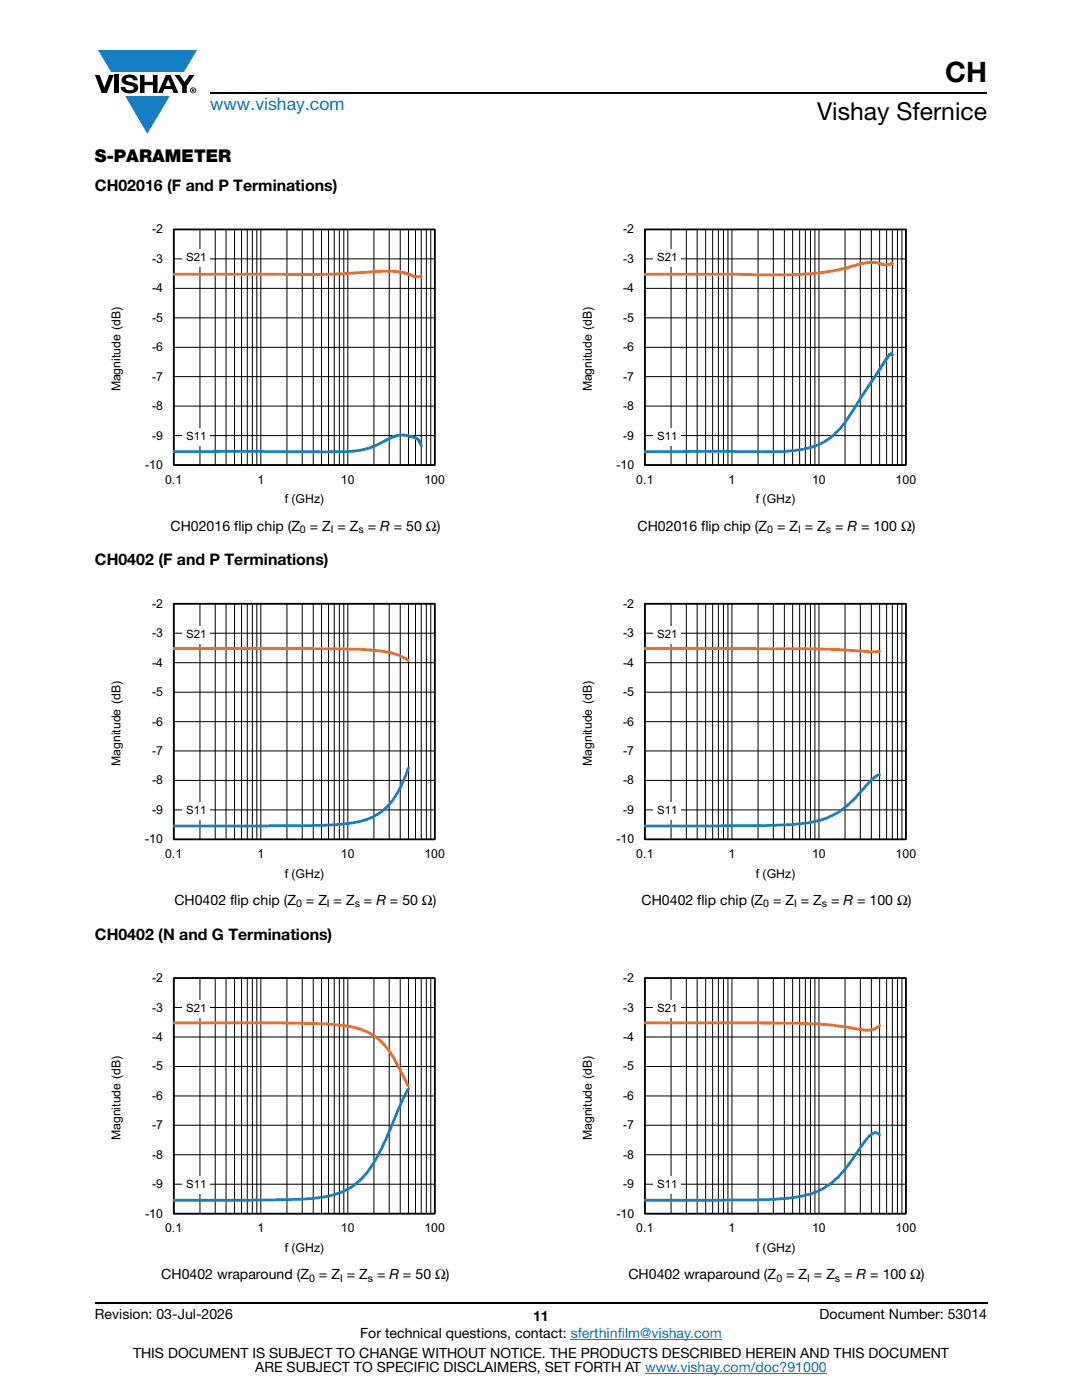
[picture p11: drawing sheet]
<svg xmlns="http://www.w3.org/2000/svg" width="216mm" height="279mm" viewBox="0 0 216 279" stroke-linecap="round" stroke-linejoin="round" font-family="sans-serif">
<g fill="#147fc3">
<path d="M19.6 10h19.7l-2.6 4.3h-1.1h-13.5z"/>
<path d="M25 19.2h8.9l-4.5 7.5z"/>
</g>
<g fill="#000">
<path d="M18.9 15h1l.9 2.5 1-2.5h.9l-1.4 3.6h-1zM22.9 15h.9v3.6h-.9zM24.6 15.3a2.1 2.1 0 0 1 2.8 .3l.1 .4h-.9a.79 .79 0 0 0-.7-.5 .79 .79 0 0 0-.8 .4l.3 .3 1 .2a1.08 1.08 0 0 1 1.2 1 1.08 1.08 0 0 1-1.1 1.2 1.73 1.73 0 0 1-2.4-1.2h.9a.96 .96 0 0 0 .8 .6 .96 .96 0 0 0 .9-.4 1.31 1.31 0 0 0-1.2-.6 1.03 1.03 0 0 1-1.1-.6 1.03 1.03 0 0 1 .2-1.1zM27.9 15h.9v1.3h1.7v-1.3h.9v3.6h-.9v-1.6h-1.7v1.6h-.9zM34.8 15h1.1l.9 1.4 1-1.4h1l-1.5 2.2v1.4h-.9v-1.4z"/>
<path d="M33.6 15.9l.5 1.3h-1.1zM33.1 15l-1.6 3.6h1l.3-.8h1.5l.3 .8h1l-1.6-3.6z"/>
<path d="M38.4 17.8h.2v.2h-.2zM38.3 17.7v.7h.1v-.3l.4 .3-.2-.3 .2-.2-.1-.2z"/>
<path d="M38.1 18a.46 .46 0 0 1 .9 0 .46 .46 0 0 1-.9 0zM37.9 18a.6 .6 0 0 0 1.2 0 .6 .6 0 0 0-1.2 0z"/>
</g>
<path d="M42 18.6h155M18.9 260h178.1" fill="none" stroke="#000" stroke-width=".36"/>
<path d="M113.9 267.3h30.1M128.7 274h36.3" fill="none" stroke="#007ec4" stroke-width=".2"/>
<g fill="none" stroke="#000" stroke-width=".2">
<path d="M34.7 45.8h52.1v47h-52.1zM34.7 57.6h52.1M34.7 51.7h52.1M39.9 45.8v47M42.9 45.8v47M45.1 45.8v47M46.8 45.8v47M48.2 45.8v47M49.3 45.8v47M50.4 45.8v47M51.2 45.8v47M52 45.8v47"/>
<path d="M57.3 45.8v47M60.3 45.8v47M62.5 45.8v47M64.2 45.8v47M65.6 45.8v47M66.7 45.8v47M67.7 45.8v47M68.6 45.8v47M69.4 45.8v47M74.6 45.8v47M77.7 45.8v47M79.9 45.8v47"/>
<path d="M81.5 45.8v47M82.9 45.8v47M84.1 45.8v47M85.1 45.8v47M86 45.8v47M34.7 75.2h52.1M34.7 69.3h52.1M34.7 63.4h52.1M34.7 86.9h52.1M34.7 81h52.1"/>
</g>
<path d="M34.7 45.8h52.1v47h-52.1z" fill="none" stroke="#000" stroke-width=".35"/>
<path d="M84.1 88.9l-.5-.9-.8-.7-1.8-.4-1.3-.1-1.3 .4-4.3 2.1-3.1 .7a242.8 242.8 0 0 1-19 .1h-17.3" fill="none" stroke="#147fc3" stroke-width=".55"/>
<path d="M34.7 54.7h19.6a227.9 227.9 0 0 0 21.6-.6l3.6 .1 1.5 .3 1.9 .7h1.2" fill="none" stroke="#f16b22" stroke-width=".55"/>
<g fill="#fff">
<path d="M36.3 49.8h5.6v3.5h-5.6z"/>
<path d="M36.3 85.4h5.6v3.5h-5.6z"/>
</g>
<g fill="none" stroke="#000" stroke-width=".2">
<path d="M128.7 45.8h52.1v47h-52.1zM128.7 57.6h52.1M128.7 51.7h52.1M133.9 45.8v47M137 45.8v47M139.1 45.8v47M140.8 45.8v47M142.2 45.8v47M143.3 45.8v47M144.4 45.8v47M145.2 45.8v47M146.1 45.8v47"/>
<path d="M151.3 45.8v47M154.3 45.8v47M156.5 45.8v47M158.2 45.8v47M159.6 45.8v47M160.7 45.8v47M161.7 45.8v47M162.6 45.8v47M163.4 45.8v47M168.6 45.8v47M171.7 45.8v47M173.9 45.8v47"/>
<path d="M175.5 45.8v47M176.9 45.8v47M178.1 45.8v47M179.1 45.8v47M180 45.8v47M128.7 75.2h52.1M128.7 69.3h52.1M128.7 63.4h52.1M128.7 86.9h52.1M128.7 81h52.1"/>
</g>
<path d="M128.7 45.8h52.1v47h-52.1z" fill="none" stroke="#000" stroke-width=".35"/>
<path d="M178.1 70.9l-.4-.3-.6 .6-6.1 9.4a21.3 21.3 0 0 1-6.1 7.3 18.5 18.5 0 0 1-9.4 2.2h-26.8" fill="none" stroke="#147fc3" stroke-width=".55"/>
<path d="M178.1 52.6l-.5 .1a3.6 3.6 0 0 1-2.5-.2l-1.5-.1-1.1 .1-4.2 1.1-2.8 .6a67 67 0 0 1-14.5 .6l-22.3-.1" fill="none" stroke="#f16b22" stroke-width=".55"/>
<g fill="#fff">
<path d="M130.3 49.8h5.6v3.5h-5.6z"/>
<path d="M130.3 85.4h5.6v3.5h-5.6z"/>
</g>
<g fill="none" stroke="#000" stroke-width=".2">
<path d="M34.7 120.5h52.1v47h-52.1zM34.7 138.1h52.1M34.7 132.3h52.1M34.7 126.4h52.1M39.9 120.5v47M42.9 120.5v47M45.1 120.5v47M46.8 120.5v47M48.2 120.5v47M49.3 120.5v47M50.4 120.5v47M51.2 120.5v47"/>
<path d="M52 120.5v47M57.3 120.5v47M60.3 120.5v47M62.5 120.5v47M64.2 120.5v47M65.6 120.5v47M66.7 120.5v47M67.7 120.5v47M68.6 120.5v47M69.4 120.5v47M74.6 120.5v47M77.7 120.5v47"/>
<path d="M79.9 120.5v47M81.5 120.5v47M82.9 120.5v47M84.1 120.5v47M85.1 120.5v47M86 120.5v47M34.7 155.8h52.1M34.7 149.9h52.1M34.7 144h52.1M34.7 161.6h52.1"/>
</g>
<path d="M34.7 120.5h52.1v47h-52.1z" fill="none" stroke="#000" stroke-width=".35"/>
<path d="M81.5 153.3a18.2 18.2 0 0 1-5.5 8.8 17.3 17.3 0 0 1-9.2 2.5l-7.4 .2h-24.7" fill="none" stroke="#147fc3" stroke-width=".55"/>
<path d="M34.7 129.4h24.7a140.4 140.4 0 0 1 16.8 .5l2.9 .7 2.4 1.2" fill="none" stroke="#f16b22" stroke-width=".55"/>
<g fill="#fff">
<path d="M36.3 124.9h5.6v3.5h-5.6z"/>
<path d="M36.3 160.1h5.6v3.5h-5.6z"/>
</g>
<g fill="none" stroke="#000" stroke-width=".2">
<path d="M128.7 120.5h52.1v47h-52.1zM128.7 138.1h52.1M128.7 132.3h52.1M128.7 126.4h52.1M133.9 120.5v47M137 120.5v47M139.1 120.5v47M140.8 120.5v47M142.2 120.5v47M143.3 120.5v47M144.4 120.5v47M145.2 120.5v47"/>
<path d="M146.1 120.5v47M151.3 120.5v47M154.3 120.5v47M156.5 120.5v47M158.2 120.5v47M159.6 120.5v47M160.7 120.5v47M161.7 120.5v47M162.6 120.5v47M163.4 120.5v47M168.6 120.5v47M171.7 120.5v47"/>
<path d="M173.9 120.5v47M175.5 120.5v47M176.9 120.5v47M178.1 120.5v47M179.1 120.5v47M180 120.5v47M128.7 155.8h52.1M128.7 149.9h52.1M128.7 144h52.1M128.7 161.6h52.1"/>
</g>
<path d="M128.7 120.5h52.1v47h-52.1z" fill="none" stroke="#000" stroke-width=".35"/>
<path d="M175.5 154.6a6.2 6.2 0 0 0-2.8 2.4 19.2 19.2 0 0 1-8.2 6.4 38.8 38.8 0 0 1-12 1.4h-23.8" fill="none" stroke="#147fc3" stroke-width=".55"/>
<path d="M128.7 129.4h18.1a344.1 344.1 0 0 1 28.1 .7l.6-.1" fill="none" stroke="#f16b22" stroke-width=".55"/>
<g fill="#fff">
<path d="M130.3 124.9h5.6v3.5h-5.6z"/>
<path d="M130.3 160.1h5.6v3.5h-5.6z"/>
</g>
<g fill="none" stroke="#000" stroke-width=".2">
<path d="M34.7 195.2h52.1v47h-52.1zM39.9 195.2v47M42.9 195.2v47M45.1 195.2v47M46.8 195.2v47M48.2 195.2v47M49.3 195.2v47M50.4 195.2v47M51.2 195.2v47M52 195.2v47M57.3 195.2v47M60.3 195.2v47"/>
<path d="M62.5 195.2v47M64.2 195.2v47M65.6 195.2v47M66.7 195.2v47M67.7 195.2v47M68.6 195.2v47M69.4 195.2v47M74.6 195.2v47M77.7 195.2v47M79.9 195.2v47M81.5 195.2v47M82.9 195.2v47"/>
<path d="M84.1 195.2v47M85.1 195.2v47M86 195.2v47M34.7 218.7h52.1M34.7 212.8h52.1M34.7 207h52.1M34.7 201.1h52.1M34.7 236.3h52.1M34.7 230.5h52.1M34.7 224.6h52.1"/>
</g>
<path d="M34.7 195.2h52.1v47h-52.1z" fill="none" stroke="#000" stroke-width=".35"/>
<path d="M81.5 217.3a89.9 89.9 0 0 0-4.7 10.5l-.5 1a18.6 18.6 0 0 1-6.4 8.3 21.7 21.7 0 0 1-10.8 2.3l-24.4 .1" fill="none" stroke="#147fc3" stroke-width=".55"/>
<path d="M34.7 204.1l23.4 .1a54 54 0 0 1 13.3 1 12.4 12.4 0 0 1 7.7 6.9l2.4 4.7" fill="none" stroke="#f16b22" stroke-width=".55"/>
<g fill="#fff">
<path d="M36.3 199.6h5.6v3.5h-5.6z"/>
<path d="M36.3 234.8h5.6v3.5h-5.6z"/>
</g>
<g fill="none" stroke="#000" stroke-width=".2">
<path d="M128.7 195.2h52.1v47h-52.1zM133.9 195.2v47M137 195.2v47M139.1 195.2v47M140.8 195.2v47M142.2 195.2v47M143.3 195.2v47M144.4 195.2v47M145.2 195.2v47M146.1 195.2v47M151.3 195.2v47M154.3 195.2v47"/>
<path d="M156.5 195.2v47M158.2 195.2v47M159.6 195.2v47M160.7 195.2v47M161.7 195.2v47M162.6 195.2v47M163.4 195.2v47M168.6 195.2v47M171.7 195.2v47M173.9 195.2v47M175.5 195.2v47M176.9 195.2v47"/>
<path d="M178.1 195.2v47M179.1 195.2v47M180 195.2v47M128.7 218.7h52.1M128.7 212.8h52.1M128.7 207h52.1M128.7 201.1h52.1M128.7 236.3h52.1M128.7 230.5h52.1M128.7 224.6h52.1"/>
</g>
<path d="M128.7 195.2h52.1v47h-52.1z" fill="none" stroke="#000" stroke-width=".35"/>
<path d="M175.5 226.5l-.6-.4a1.91 1.91 0 0 0-1.8 1l-1.9 2.6a22 22 0 0 1-7.1 7.6 23.7 23.7 0 0 1-10.7 2.1l-24.7 .1" fill="none" stroke="#147fc3" stroke-width=".55"/>
<path d="M128.7 204.1h20.9a125.9 125.9 0 0 1 19 .8l.6 .1a11.5 11.5 0 0 0 5.2 .4l1.1-.7" fill="none" stroke="#f16b22" stroke-width=".55"/>
<g fill="#fff">
<path d="M130.3 199.6h5.6v3.5h-5.6z"/>
<path d="M130.3 234.8h5.6v3.5h-5.6z"/>
</g>
<text font-size="5.6" x="188.6" y="16.4">CH</text>
<text font-size="4.9" x="163" y="24">Vishay Sfernice</text>
<text font-size="3.5" fill="#007ec4" x="42" y="21.9">www.vishay.com</text>
<text font-size="3.5" x="18.9" y="32.3">S-PARAMETER</text>
<g font-size="3.2">
<text x="18.9" y="38.1">CH02016 (F and P Terminations)</text>
<text x="18.9" y="112.8">CH0402 (F and P Terminations)</text>
<text x="18.9" y="187.5">CH0402 (N and G Terminations)</text>
</g>
<g font-size="2.8">
<text x="34" y="105.9">CH02016 flip chip (Z = Z = Z = R = 50 Ω)</text>
<text x="127.2" y="105.9">CH02016 flip chip (Z</text>
<text x="155" y="105.9">= Z = Z = R = 100 Ω)</text>
<text x="34.8" y="180.6">CH0402 flip chip (Z = Z = Z = R = 50 Ω)</text>
<text x="128" y="180.6">CH0402 flip chip (Z = Z = Z = R = 100 Ω)</text>
<text x="32.2" y="255.3">CH0402 wraparound (Z</text>
<text x="63.6" y="255.3">= Z = Z = R = 50 Ω)</text>
<text x="125.4" y="255.3">CH0402 wraparound (Z</text>
<text x="156.9" y="255.3">= Z = Z = R = 100 Ω)</text>
<text x="18.9" y="263.3">Revision: 03-Jul-2026</text>
<text x="106.4" y="263.6">11</text>
<text x="163.6" y="263.3">Document Number: 53014</text>
<text x="71.9" y="267.1">For technical questions, contact: sferthinfilm@vishay.com</text>
<text x="26.5" y="271">THIS DOCUMENT IS SUBJECT TO CHANGE WITHOUT NOTICE. THE PRODUCTS DESCRIBED HEREIN AND THIS DOCUMENT</text>
<text x="50.9" y="273.8">ARE SUBJECT TO SPECIFIC DISCLAIMERS, SET FORTH AT www.vishay.com/doc?91000</text>
</g>
<g font-size="2.5">
<text x="30.4" y="46.6">-2</text>
<text x="124.4" y="46.6">-2</text>
<text x="30.4" y="52.5">-3</text>
<text x="124.4" y="52.5">-3</text>
<text x="30.4" y="58.3">-4</text>
<text x="124.4" y="58.3">-4</text>
<text x="30.4" y="64.2">-5</text>
<text x="124.4" y="64.2">-5</text>
<text x="30.4" y="70.1">-6</text>
<text x="124.4" y="70.1">-6</text>
<text x="30.4" y="76">-7</text>
<text x="124.4" y="76">-7</text>
<text x="24.1" y="78.1" transform="rotate(-90 24.1 78.1)">Magnitude (dB)</text>
<text x="30.4" y="81.8">-8</text>
<text x="118.1" y="78.1" transform="rotate(-90 118.1 78.1)">Magnitude (dB)</text>
<text x="124.4" y="81.8">-8</text>
<text x="30.4" y="87.7">-9</text>
<text x="124.4" y="87.7">-9</text>
<text x="29" y="93.6">-10</text>
<text x="123" y="93.6">-10</text>
<text x="33" y="96.6">0.1</text>
<text x="51.3" y="96.6">1</text>
<text x="56.8" y="100.4">f (GHz)</text>
<text x="68" y="96.6">10</text>
<text x="84.7" y="96.6">100</text>
<text x="127" y="96.6">0.1</text>
<text x="145.4" y="96.6">1</text>
<text x="150.8" y="100.4">f (GHz)</text>
<text x="162" y="96.6">10</text>
<text x="178.7" y="96.6">100</text>
<text x="30.4" y="121.3">-2</text>
<text x="124.4" y="121.3">-2</text>
<text x="30.4" y="127.2">-3</text>
<text x="124.4" y="127.2">-3</text>
<text x="30.4" y="133.1">-4</text>
<text x="124.4" y="133.1">-4</text>
<text x="30.4" y="138.9">-5</text>
<text x="124.4" y="138.9">-5</text>
<text x="30.4" y="144.8">-6</text>
<text x="124.4" y="144.8">-6</text>
<text x="24.1" y="152.8" transform="rotate(-90 24.1 152.8)">Magnitude (dB)</text>
<text x="30.4" y="150.7">-7</text>
<text x="118.1" y="152.8" transform="rotate(-90 118.1 152.8)">Magnitude (dB)</text>
<text x="124.4" y="150.7">-7</text>
<text x="30.4" y="156.6">-8</text>
<text x="124.4" y="156.6">-8</text>
<text x="30.4" y="162.4">-9</text>
<text x="124.4" y="162.4">-9</text>
<text x="29" y="168.3">-10</text>
<text x="33" y="171.3">0.1</text>
<text x="51.3" y="171.3">1</text>
<text x="68" y="171.3">10</text>
<text x="84.7" y="171.3">100</text>
<text x="123" y="168.3">-10</text>
<text x="127" y="171.3">0.1</text>
<text x="145.4" y="171.3">1</text>
<text x="162" y="171.3">10</text>
<text x="178.7" y="171.3">100</text>
<text x="56.8" y="175.1">f (GHz)</text>
<text x="150.8" y="175.1">f (GHz)</text>
<text x="30.4" y="196">-2</text>
<text x="124.4" y="196">-2</text>
<text x="30.4" y="201.9">-3</text>
<text x="124.4" y="201.9">-3</text>
<text x="30.4" y="207.8">-4</text>
<text x="124.4" y="207.8">-4</text>
<text x="30.4" y="213.6">-5</text>
<text x="124.4" y="213.6">-5</text>
<text x="30.4" y="219.5">-6</text>
<text x="124.4" y="219.5">-6</text>
<text x="24.1" y="227.5" transform="rotate(-90 24.1 227.5)">Magnitude (dB)</text>
<text x="30.4" y="225.4">-7</text>
<text x="118.1" y="227.5" transform="rotate(-90 118.1 227.5)">Magnitude (dB)</text>
<text x="124.4" y="225.4">-7</text>
<text x="30.4" y="231.3">-8</text>
<text x="124.4" y="231.3">-8</text>
<text x="30.4" y="237.1">-9</text>
<text x="124.4" y="237.1">-9</text>
<text x="29" y="243">-10</text>
<text x="33" y="246">0.1</text>
<text x="51.3" y="246">1</text>
<text x="68" y="246">10</text>
<text x="84.7" y="246">100</text>
<text x="123" y="243">-10</text>
<text x="127" y="246">0.1</text>
<text x="145.4" y="246">1</text>
<text x="162" y="246">10</text>
<text x="178.7" y="246">100</text>
<text x="56.8" y="249.8">f (GHz)</text>
<text x="150.8" y="249.8">f (GHz)</text>
</g>
<g font-size="2.3">
<text x="37.2" y="52.2">S21</text>
<text x="131.2" y="52.2">S21</text>
<text x="37.2" y="87.7">S11</text>
<text x="131.2" y="87.7">S11</text>
<text x="37.2" y="127.2">S21</text>
<text x="131.2" y="127.2">S21</text>
<text x="37.2" y="162.5">S11</text>
<text x="131.2" y="162.5">S11</text>
<text x="37.2" y="201.9">S21</text>
<text x="131.2" y="201.9">S21</text>
<text x="37.2" y="237.2">S11</text>
<text x="131.2" y="237.2">S11</text>
</g>
<g font-size="2.1">
<text x="59.9" y="106.4">0</text>
<text x="66" y="106.4">I</text>
<text x="71.6" y="106.4">s</text>
<text x="153.1" y="106.4">0</text>
<text x="159.3" y="106.4">I</text>
<text x="164.8" y="106.4">s</text>
<text x="59.1" y="181.1">0</text>
<text x="65.2" y="181.1">I</text>
<text x="70.8" y="181.1">s</text>
<text x="152.3" y="181.1">0</text>
<text x="158.5" y="181.1">I</text>
<text x="164" y="181.1">s</text>
<text x="61.7" y="255.8">0</text>
<text x="67.9" y="255.8">I</text>
<text x="73.4" y="255.8">s</text>
<text x="154.9" y="255.8">0</text>
<text x="161.1" y="255.8">I</text>
<text x="166.6" y="255.8">s</text>
</g>
</svg>
